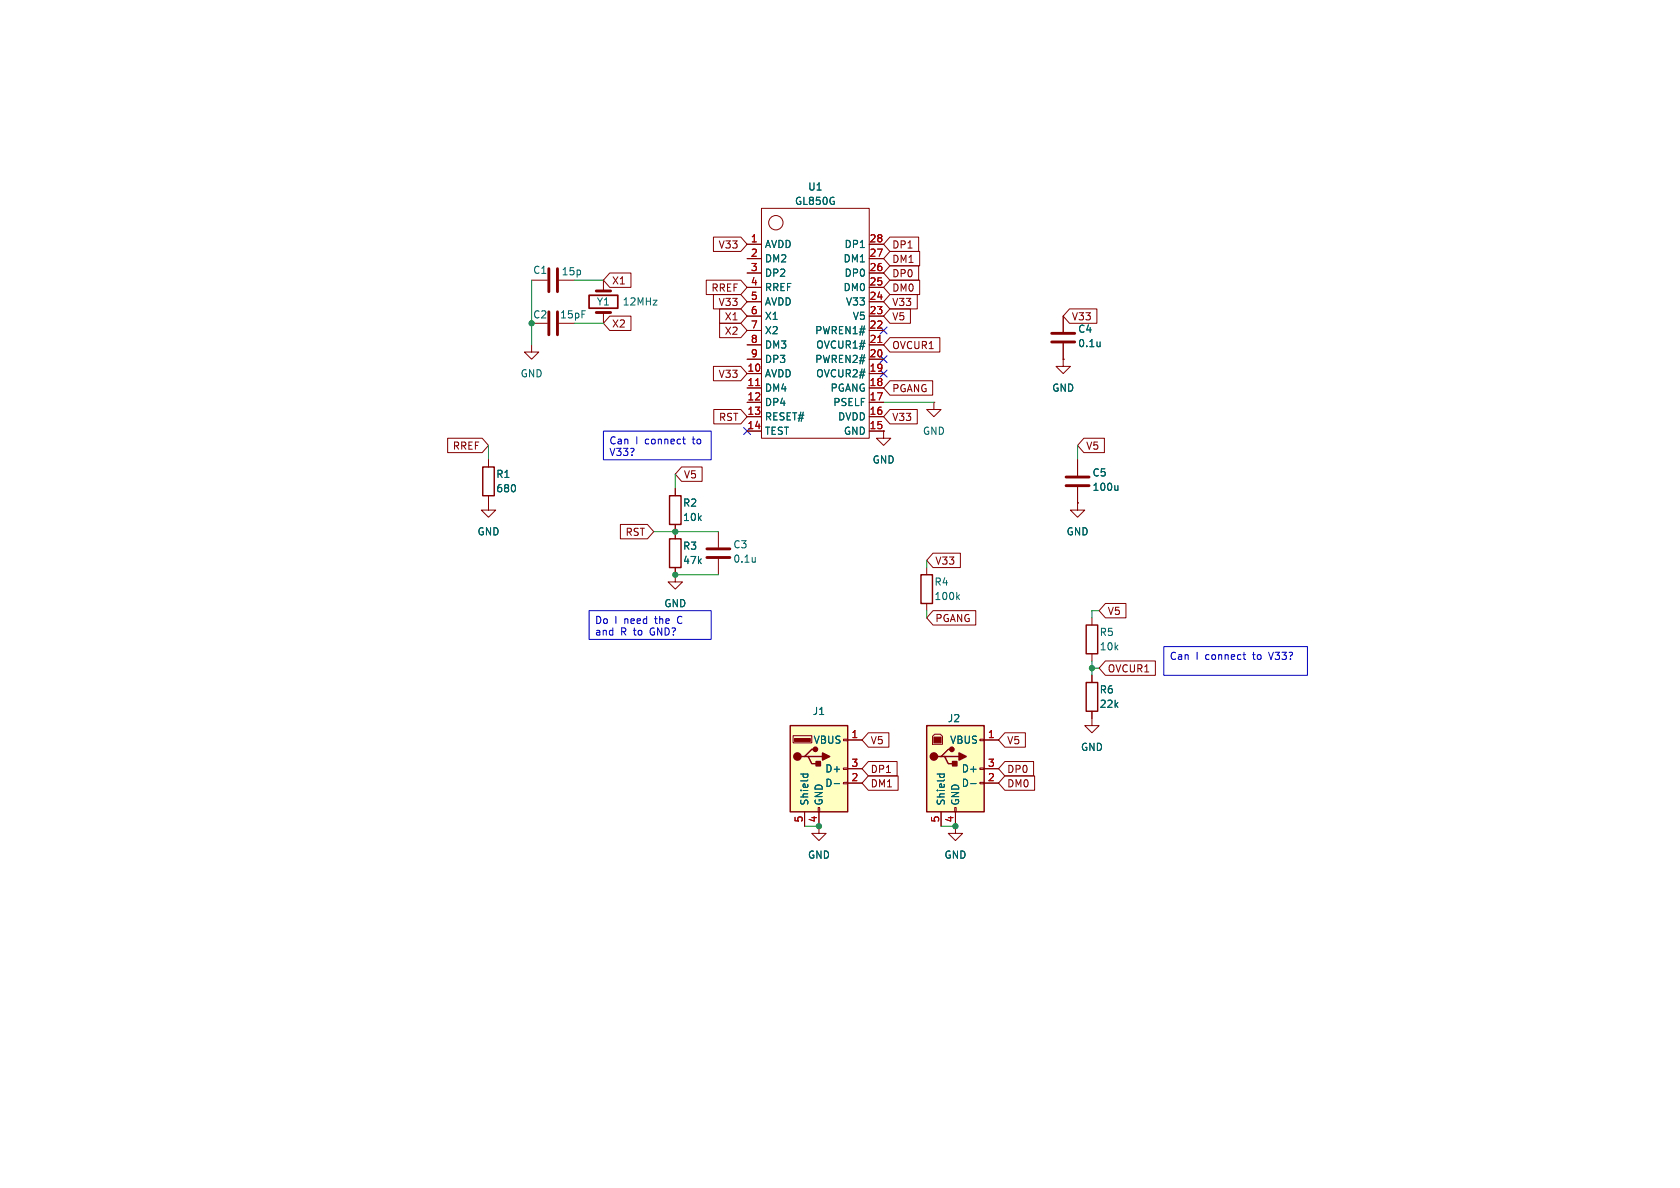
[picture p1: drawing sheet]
<svg xmlns="http://www.w3.org/2000/svg" width="297mm" height="210mm" viewBox="0 0 297 210" stroke-linecap="round" stroke-linejoin="round" font-family="sans-serif">
<path d="M188 55.9v2.8M94 61v1.2h1.2l-1.2 1.3-1.3-1.3h1.3M156.2 76.2v1.3h1.3l-1.3 1.2-1.3-1.2h1.3M156.2 76.2h.1M188 63.5v1.3h1.2l-1.2 1.2-1.3-1.2h1.3M188 63.5h.1M188 60.7v2.8M86.4 87.6v2.6h1.2l-1.2 1.2-1.3-1.2h1.3M86.4 81.3v1.3M168.9 146.1v1.2h1.3l-1.3 1.3-1.3-1.3h1.3" fill="none" stroke="#840000" stroke-width=".18"/>
<path d="M85.3 82.6h2.1v5h-2.1z" fill="none" stroke="#840000" stroke-width=".25"/>
<path d="M185.9 58.9h4.1M185.9 60.5h4.1" fill="none" stroke="#840000" stroke-width=".51"/>
<path d="M194.5 60.4v.9M194.5 61.2h-.1" fill="none" stroke="#006464" stroke-width=".18"/>
<path d="M163.8 128.3h10.2v15.2h-10.2z" fill="#ffffc2"/>
<path d="M162.8 101.6h2v5.1h-2zM192 110.5h2.1v5.1h-2.1zM163.8 128.3h10.2v15.2h-10.2zM166.4 133.7h.6l.6 1.3h1.3M167 133.7h2.5M168.3 132.5h-.7l-1.2 1.2h-.7M192 120.7h2.1v5h-2.1z" fill="none" stroke="#840000" stroke-width=".25"/>
<g fill="#840000" stroke="#840000" stroke-width=".25">
<path d="M169.5 133.1l1.3 .6-1.3 .7z"/>
<path d="M168.4 134.6h.8v.8h-.8z"/>
<circle cx="165.1" cy="133.7" r=".63"/>
<circle cx="168.3" cy="132.5" r=".38"/>
</g>
<path d="M165.1 130.3h1.3v1h-1.3z" fill="#840000" stroke="#840000" stroke-width=".18"/>
<g fill="none" stroke="#840000" stroke-width=".18">
<path d="M134.6 36.8h19.1v40.7h-19.1zM94 57.2h2.8M106.7 49.5v1.9M106.7 55.2v2M132.1 43.2h2.5M132.1 45.7h2.5M132.1 58.4h2.5M132.1 55.9h2.5M132.1 53.3h2.5M132.1 50.8h2.5M132.1 48.3h2.5M153.7 43.2h2.5"/>
<path d="M153.7 45.7h2.5M153.7 58.4h2.5M153.7 55.9h2.5M153.7 53.3h2.5M153.7 50.8h2.5M153.7 48.3h2.5M132.1 66h2.5M132.1 68.6h2.5M132.1 71.1h2.5M132.1 73.7h2.5M132.1 76.2h2.5M132.1 63.5h2.5"/>
<path d="M132.1 61h2.5M153.7 66h2.5M153.7 68.6h2.5M153.7 71.1h2.5M153.7 73.7h2.5M153.7 76.2h2.5M153.7 63.5h2.5M153.7 61h2.5M165.1 71.1v1.3h1.3l-1.3 1.3-1.3-1.3h1.3M165.1 71.1h.1M127 94v2.8M127 98.8v2.8"/>
<path d="M190.5 88.9v1.3h1.3l-1.3 1.2-1.3-1.2h1.3M190.5 88.9h.1M190.5 81.3v2.8M190.5 86.1v2.8M119.4 101.6v1.3h1.2l-1.2 1.2-1.3-1.2h1.3M163.8 100.3v1.3M163.8 106.7v1.3M193 109.2v1.3M193 115.6v1.2M193 119.4v1.3M164.8 130.2l.4-.4h1l.4 .4v1.4h-1.8zM173.2 138.3h.8v.3h-.8z"/>
<path d="M173.2 135.8h.8v.2h-.8zM173.2 130.7h.8v.2h-.8zM174 130.8h2.5M174 138.4h2.5M174 135.9h2.5M193 125.7v2.6h1.3l-1.3 1.2-1.2-1.2h1.2M166.4 143.5v2.6M168.8 142.7h.2v.8h-.2zM168.9 143.5v2.6"/>
<circle cx="137.2" cy="39.4" r="1.27"/>
</g>
<path d="M133.5 98.5v.9M133.5 99.3h.1M197.6 85.8v.9M197.6 86.6l-.2 .1M169.3 105.5l.3 .5M169.6 105.1l-.5 .5M165.7 136.8h1.2M166.2 136.8l-.1 .4M166.9 136.8v.4M171.6 138.5h1" fill="none" stroke="#006464" stroke-width=".18"/>
<path d="M104.1 52.2h5.1v2.3h-5.1z" fill="none" stroke="#840000" stroke-width=".3"/>
<path d="M97 55.1v4.1M98.6 55.1v4.1M105.4 55.2h2.5M105.4 51.4h2.5M125 98.6h4M125 97h4M188.5 85.9h4M188.5 84.3h4" fill="none" stroke="#840000" stroke-width=".51"/>
<path d="M133.6 68.2h.7M155.2 60.5h.7" fill="none" stroke="#a90000" stroke-width=".18"/>
<path d="M139.7 128.3h10.2v15.2h-10.2z" fill="#ffffc2"/>
<path d="M118.4 95.3h2v5h-2zM118.4 87.6h2v5.1h-2zM139.7 128.3h10.2v15.2h-10.2zM142.2 133.7h.7l.6 1.3h1.3M142.9 133.7h2.5M144.1 132.5h-.6l-1.3 1.2h-.6" fill="none" stroke="#840000" stroke-width=".25"/>
<g fill="#840000" stroke="#840000" stroke-width=".25">
<path d="M145.4 133.1l1.3 .6-1.3 .7z"/>
<path d="M144.3 134.6h.7v.8h-.7z"/>
<circle cx="141" cy="133.7" r=".63"/>
<circle cx="144.1" cy="132.5" r=".38"/>
</g>
<path d="M140.5 130.6h2.8v.5h-2.8z" fill="#840000" stroke="#840000" stroke-width=".18"/>
<g fill="none" stroke="#840000" stroke-width=".18">
<path d="M94 49.5h2.8M107.8 48.3h3.7v2.5h-3.7l-1.1-1.3zM107.8 55.9h3.7v2.5h-3.7l-1.1-1.2zM124.9 49.5h6.1l1.1 1.3-1.1 1.3h-6.1zM126.1 41.9h4.9l1.1 1.3-1.1 1.3h-4.9zM126.1 52.1h4.9l1.1 1.2-1.1 1.3h-4.9zM127.2 57.1h3.8l1.1 1.3-1.1 1.3h-3.8zM127.2 54.6h3.8l1.1 1.3-1.1 1.3h-3.8zM132.1 43.2h2.5M132.1 45.7h2.5M132.1 58.4h2.5M132.1 55.9h2.5"/>
<path d="M132.1 53.3h2.5M132.1 50.8h2.5M132.1 48.3h2.5M153.7 43.2h2.5M153.7 45.7h2.5M153.7 58.4h2.5M153.7 55.9h2.5M153.7 53.3h2.5M153.7 50.8h2.5M153.7 48.3h2.5M157.3 59.7h8.9v2.5h-8.9l-1.1-1.2zM157.3 47h5.1v2.5h-5.1l-1.1-1.2z"/>
<path d="M157.3 52.1h4.9v2.5h-4.9l-1.1-1.3zM157.3 41.9h5.1v2.6h-5.1l-1.1-1.3zM157.3 49.5h5.3v2.6h-5.3l-1.1-1.3zM157.3 44.4h5.3v2.6h-5.3l-1.1-1.3zM157.3 54.6h3.7v2.6h-3.7l-1.1-1.3zM188 55.9v2.8M189.1 54.6h4.8v2.6h-4.8l-1.1-1.3zM79.1 77.5h6.1l1.2 1.2-1.2 1.3h-6.1zM126.1 64.8h4.9l1.1 1.2-1.1 1.3h-4.9zM126.2 72.4h4.8l1.1 1.3-1.1 1.2h-4.8zM132.1 66h2.5M132.1 68.6h2.5"/>
<path d="M132.1 71.1h2.5M132.1 73.7h2.5M132.1 76.2h2.5M132.1 63.5h2.5M132.1 61h2.5M153.7 66h2.5M153.7 68.6h2.5M153.7 71.1h2.5M153.7 73.7h2.5M153.7 76.2h2.5M153.7 63.5h2.5M153.7 61h2.5"/>
<path d="M156.2 76.2h.1M157.3 67.3h7.6v2.6h-7.6l-1.1-1.3zM157.3 72.4h4.9v2.5h-4.9l-1.1-1.2zM188 63.5h.1M188 60.7v2.8M191.6 77.5h3.6v2.5h-3.6l-1.1-1.3zM86.4 81.3v1.3M86.4 87.6v1.3M109.7 92.7h4.8l1.1 1.3-1.1 1.3h-4.8zM119.4 86.4v1.2M119.4 92.7v2.6M120.5 82.5h3.6v2.6h-3.6l-1.1-1.3z"/>
<path d="M164.9 97.8h4.9v2.5h-4.9l-1.1-1.2zM190.5 88.9h.1M190.5 81.3v2.8M190.5 86.1v2.8M119.4 100.3v1.3M164.9 107.9h7.6v2.6h-7.6l-1.1-1.3zM193 119.4v1.3M195.4 116.8h8.9v2.6h-8.9l-1.1-1.3zM195.4 106.7h3.7v2.5h-3.7l-1.1-1.2zM140.2 130h3.3v1.3h-3.3zM149.1 138.3h.8v.3h-.8zM149.1 135.8h.8v.2h-.8z"/>
<path d="M149.1 130.7h.8v.2h-.8zM149.9 130.8h2.5M149.9 138.4h2.5M149.9 135.9h2.5M153.5 134.6h5.1v2.6h-5.1l-1.1-1.3zM153.5 137.2h5.3v2.5h-5.3l-1.1-1.3zM153.5 129.5h3.6v2.6h-3.6l-1.1-1.3zM174 130.8h2.5M174 138.4h2.5M174 135.9h2.5M177.6 134.6h5.1v2.6h-5.1l-1.1-1.3zM177.6 129.5h3.7v2.6h-3.7l-1.1-1.3z"/>
<path d="M177.6 137.2h5.3v2.5h-5.3l-1.1-1.3zM193 125.7v1.3M142.2 143.5v2.6M144.7 142.7h.2v.8h-.2zM144.8 143.5v3.8h1.2l-1.2 1.3-1.3-1.3h1.3M166.4 143.5v2.6M168.9 143.5v2.6"/>
</g>
<path d="M194.5 60.4v.9M194.5 61.2h-.1M197.6 85.8v.9M197.6 86.6l-.2 .1M141.5 136.8h1.3M142 136.8v.4M142.8 136.8v.4M147.5 138.5h.9M165.7 136.8h1.2M166.2 136.8l-.1 .4M166.9 136.8v.4M171.6 138.5h1" fill="none" stroke="#006464" stroke-width=".18"/>
<path d="M97 47.5v4.1M98.6 47.5v4.1" fill="none" stroke="#840000" stroke-width=".51"/>
<path d="M106.7 76.2h19v5.1h-19zM120.7 77.6h.5M120.9 78.4l.3 .1M104.1 108h21.6v5h-21.6zM205.7 114.3h25.4v5.1h-25.4zM219.7 115.7h.5M220 116.5l.2 .1M224.3 115.3l.4 1.3" fill="none" stroke="#0000c2" stroke-width=".18"/>
<g fill="none" stroke="#009600" stroke-width=".18">
<path d="M94 49.5v11.5M101.6 57.2h5.1M101.6 49.5h5.1M86.4 78.7v2.6M156.2 71.1h8.9M190.5 78.7v2.6M115.6 94h11.4M119.4 83.8v2.6M163.8 99.1v1.2M119.4 101.6h7.6M163.8 108v1.2M193 116.8v2.6"/>
<path d="M193 118.1h1.3M194.3 108h-1.3v1.2M142.2 146.1h2.6M166.4 146.1h2.5"/>
</g>
<path d="M155.6 57.8l1.2 1.2M156.8 57.8l-1.2 1.2M131.5 75.6l1.2 1.2M132.7 75.6l-1.2 1.2M155.6 62.9l1.2 1.2M155.6 65.4l1.2 1.2M156.8 62.9l-1.2 1.2M156.8 65.4l-1.2 1.2" fill="none" stroke="#000084" stroke-width=".18"/>
<path d="M133.6 68.2h.7M155.2 60.5h.7" fill="none" stroke="#a90000" stroke-width=".18"/>
<g fill="#009600" stroke="#009600" stroke-width=".18">
<circle cx="119.4" cy="94" r=".46"/>
<circle cx="119.4" cy="101.6" r=".46"/>
<circle cx="94" cy="57.2" r=".46"/>
<circle cx="168.9" cy="146.1" r=".46"/>
<circle cx="144.8" cy="146.1" r=".46"/>
<circle cx="193" cy="118.1" r=".46"/>
</g>
<g font-size="1.8" fill="#006464">
<text x="142.8" y="33.9">U1</text>
<text x="140.4" y="36.4">GL850G</text>
<text x="135.1" y="44">AVDD</text>
<text x="135.1" y="46.6">DM2</text>
<text x="149" y="46.6">DM1</text>
<text x="149.2" y="44">DP1</text>
<text x="94.2" y="48.6">C1</text>
<text x="99.2" y="48.9">15p</text>
<text x="135.1" y="49.1">DP2</text>
<text x="135.1" y="51.7">RREF</text>
<text x="149" y="51.7">DM0</text>
<text x="149.2" y="49.1">DP0</text>
<text x="94.2" y="56.5">C2</text>
<text x="98.9" y="56.5">15pF</text>
<text x="105.4" y="54.2">Y1</text>
<text x="110" y="54.2">12MHz</text>
<text x="135.1" y="54.2">AVDD</text>
<text x="135.1" y="56.7">X1</text>
<text x="135.1" y="59.3">X2</text>
<text x="144" y="59.3">PWREN1#</text>
<text x="149.5" y="54.2">V33</text>
<text x="150.7" y="56.7">V5</text>
<text x="190.5" y="59">C4</text>
<text x="135.1" y="61.8">DM3</text>
<text x="135.1" y="64.4">DP3</text>
<text x="144" y="64.4">PWREN2#</text>
<text x="144.2" y="61.8">OVCUR1#</text>
<text x="190.5" y="61.6">0.1u</text>
<text x="91.9" y="66.9">GND</text>
<text x="135.1" y="66.9">AVDD</text>
<text x="135.1" y="69.4">DM4</text>
<text x="135.1" y="72">DP4</text>
<text x="144.2" y="66.9">OVCUR2#</text>
<text x="146.7" y="69.4">PGANG</text>
<text x="147.2" y="72">PSELF</text>
<text x="185.9" y="69.4">GND</text>
<text x="135.1" y="74.5">RESET#</text>
<text x="135.1" y="77.1">TEST</text>
<text x="148.1" y="74.5">DVDD</text>
<text x="149.1" y="77.1">GND</text>
<text x="163.1" y="77.1">GND</text>
<text x="154.2" y="82.1">GND</text>
<text x="87.6" y="84.7">R1</text>
<text x="87.6" y="87.2">680</text>
<text x="120.7" y="89.8">R2</text>
<text x="193" y="84.4">C5</text>
<text x="193" y="87">100u</text>
<text x="84.3" y="94.8">GND</text>
<text x="120.7" y="92.3">10k</text>
<text x="188.5" y="94.8">GND</text>
<text x="120.7" y="97.4">R3</text>
<text x="120.7" y="99.9">47k</text>
<text x="129.5" y="97.1">C3</text>
<text x="129.5" y="99.7">0.1u</text>
<text x="117.3" y="107.5">GND</text>
<text x="165.1" y="103.7">R4</text>
<text x="165.1" y="106.3">100k</text>
<text x="194.3" y="112.6">R5</text>
<text x="194.3" y="115.2">10k</text>
<text x="194.3" y="122.8">R6</text>
<text x="194.3" y="125.3">22k</text>
<text x="143.6" y="126.6">J1</text>
<text x="143.7" y="131.7">VBUS</text>
<text x="167.5" y="127.9">J2</text>
<text x="167.9" y="131.7">VBUS</text>
<text x="145.8" y="136.8">D+</text>
<text x="169.9" y="136.8">D+</text>
<text x="191" y="132.9">GND</text>
<text x="143.1" y="142.5" transform="rotate(-90 143.1 142.5)">Shield</text>
<text x="145.6" y="142.5" transform="rotate(-90 145.6 142.5)">GND</text>
<text x="145.8" y="139.3">D-</text>
<text x="167.2" y="142.5" transform="rotate(-90 167.2 142.5)">Shield</text>
<text x="169.8" y="142.5" transform="rotate(-90 169.8 142.5)">GND</text>
<text x="169.9" y="139.3">D-</text>
<text x="142.7" y="152">GND</text>
<text x="166.9" y="152">GND</text>
</g>
<g font-size="1.8" fill="#840000">
<text x="126.9" y="44.1">V33</text>
<text x="157.6" y="44.1">DP1</text>
<text x="157.6" y="46.7">DM1</text>
<text x="108.1" y="50.5">X1</text>
<text x="125.7" y="51.8">RREF</text>
<text x="157.6" y="49.2">DP0</text>
<text x="157.6" y="51.8">DM0</text>
<text x="108.1" y="58.1">X2</text>
<text x="126.9" y="54.3">V33</text>
<text x="128" y="59.4">X2</text>
<text x="128" y="56.8">X1</text>
<text x="157.6" y="54.3">V33</text>
<text x="157.6" y="56.8">V5</text>
<text x="189.4" y="56.8">V33</text>
<text x="157.6" y="61.9">OVCUR1</text>
<text x="126.9" y="67">V33</text>
<text x="157.6" y="69.5">PGANG</text>
<text x="127" y="74.6">RST</text>
<text x="157.6" y="74.6">V33</text>
<text x="80" y="79.7">RREF</text>
<text x="191.9" y="79.7">V5</text>
<text x="120.8" y="84.8">V5</text>
<text x="110.5" y="94.9">RST</text>
<text x="165.3" y="100">V33</text>
<text x="165.3" y="110.2">PGANG</text>
<text x="195.7" y="108.9">V5</text>
<text x="195.7" y="119.1">OVCUR1</text>
<text x="153.8" y="131.8">V5</text>
<text x="178" y="131.8">V5</text>
<text x="153.8" y="136.8">DP1</text>
<text x="178" y="136.8">DP0</text>
<text x="153.8" y="139.4">DM1</text>
<text x="178" y="139.4">DM0</text>
</g>
<g font-size="1.8" fill="#a90000">
<text x="132.6" y="42.9">1</text>
<text x="132.6" y="45.5">2</text>
<text x="153.6" y="45.5">27</text>
<text x="153.6" y="42.9">28</text>
<text x="132.6" y="48">3</text>
<text x="132.6" y="50.5">4</text>
<text x="132.6" y="53.1">5</text>
<text x="153.6" y="53.1">24</text>
<text x="153.6" y="50.5">25</text>
<text x="153.6" y="48">26</text>
<text x="132.6" y="55.6">6</text>
<text x="132.6" y="58.2">7</text>
<text x="153.6" y="58.2">22</text>
<text x="153.6" y="55.6">23</text>
<text x="132" y="65.8">10</text>
<text x="132.6" y="60.7">8</text>
<text x="132.6" y="63.2">9</text>
<text x="153.6" y="65.8">19</text>
<text x="153.6" y="63.2">20</text>
<text x="153.6" y="60.7">21</text>
<text x="132" y="68.3">11</text>
<text x="132" y="70.9">12</text>
<text x="153.6" y="70.9">17</text>
<text x="153.6" y="68.3">18</text>
<text x="132" y="73.4">13</text>
<text x="132" y="75.9">14</text>
<text x="153.6" y="75.9">15</text>
<text x="153.6" y="73.4">16</text>
<text x="150.4" y="130.6">1</text>
<text x="174.6" y="130.6">1</text>
<text x="150.4" y="135.6">3</text>
<text x="174.6" y="135.6">3</text>
<text x="150.4" y="138.2">2</text>
<text x="174.6" y="138.2">2</text>
<text x="142" y="145.5" transform="rotate(-90 142 145.5)">5</text>
<text x="144.5" y="145.5" transform="rotate(-90 144.5 145.5)">4</text>
<text x="166.1" y="145.5" transform="rotate(-90 166.1 145.5)">5</text>
<text x="168.7" y="145.5" transform="rotate(-90 168.7 145.5)">4</text>
</g>
<g font-size="1.8" fill="#0000c2">
<text x="107.6" y="78.9">Can</text>
<text x="107.6" y="80.9">V33?</text>
<text x="112.4" y="78.9">I</text>
<text x="114.1" y="78.9">connect</text>
<text x="122.8" y="78.9">to</text>
<text x="105.1" y="110.6">Do</text>
<text x="105.1" y="112.7">and</text>
<text x="108.7" y="110.6">I</text>
<text x="109.7" y="112.7">R to</text>
<text x="110.5" y="110.6">need</text>
<text x="115.2" y="112.7">GND?</text>
<text x="116.1" y="110.6">the</text>
<text x="120.2" y="110.6">C</text>
<text x="206.7" y="117">Can</text>
<text x="211.4" y="117">I</text>
<text x="213.2" y="117">connect</text>
<text x="221.8" y="117">to</text>
<text x="224.9" y="117">V33?</text>
</g>
</svg>
